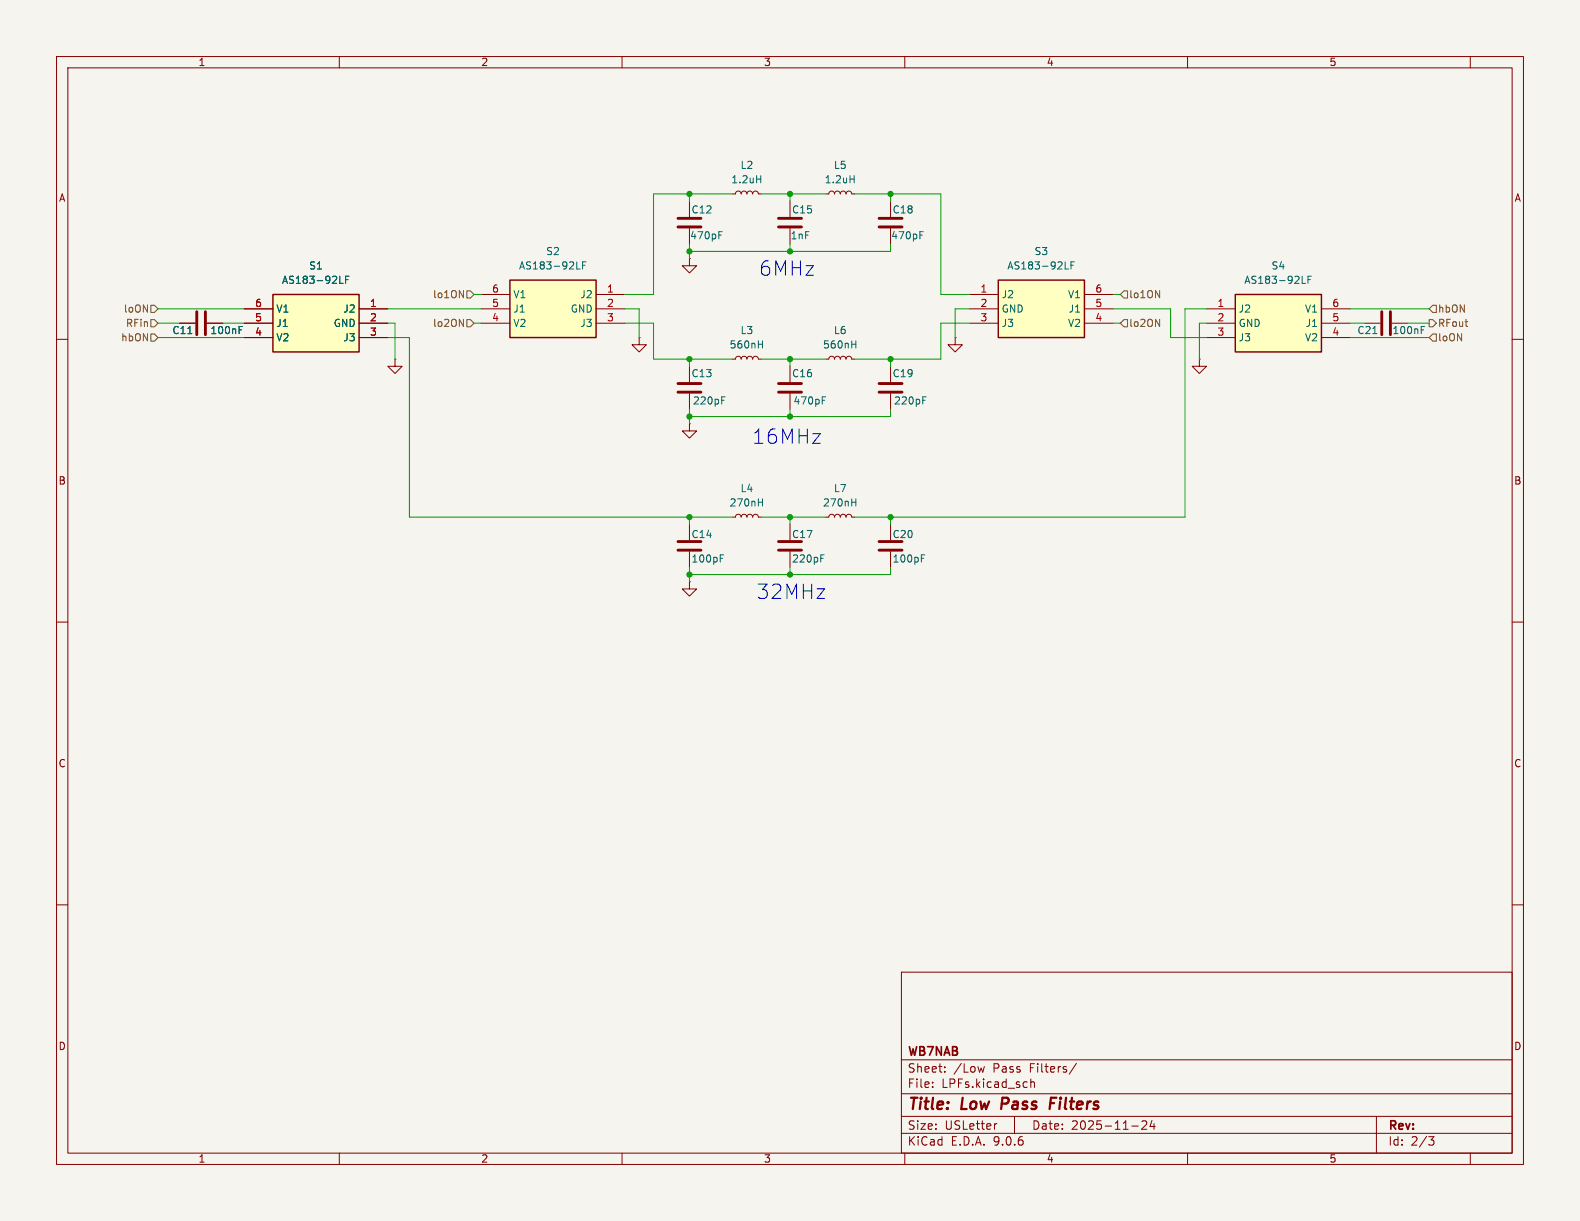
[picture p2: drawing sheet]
<svg xmlns="http://www.w3.org/2000/svg" width="279mm" height="216mm" viewBox="0 0 279 216" stroke-linecap="round" stroke-linejoin="round" font-family="sans-serif">
<path d="M0 0h279.4v215.9h-279.4z" fill="#f5f4ef" stroke="#f5f4ef" stroke-width=".18"/>
<g fill="none" stroke="#840000" stroke-width=".18">
<path d="M10 10h259.4v195.9h-259.4zM12 12h255.4v191.9h-255.4zM60 10v2M110 10v2M160 10v2M210 10v2M260 10v2M10 60h2M69.8 63.5v1.3h1.3l-1.3 1.2-1.2-1.2h1.2M69.8 63.5h.1M267.4 60h2M10 110h2"/>
<path d="M267.4 110h2M10 160h2M159.4 171.9h108v32h-108zM267.4 160h2M159.4 197.4h108M159.4 193.4h108M159.4 187.4h108M164.9 192.1v.2M164.9 191.4v.1M167.1 189.4v.2M167.1 188.7v.1M174.1 188.6l-.3 1-.3-.7"/>
<path d="M176.3 198.7l-.3 .1M179.4 197.4v3M182.3 190.8v1.5M182.3 191.4l.2-.1 .4 .1v.9M190.4 188l-1.3 1.9M200.1 199.1h1.2M201.9 198.3l.6-.1 .2 .1 .1 .3-.9 1.1h.9M203.7 198.1l-.3 1.1h.9M204.1 198.7v1M243.4 197.4v6.5M60 203.9v2M110 203.9v2"/>
<path d="M159.4 200.4h108M160 203.9v2M210 203.9v2M252.6 201h1l-.5 .6 .4 .1 .1 .5-.3 .3h-.4M260 203.9v2"/>
</g>
<path d="M177.3 194.1l-.3 2M185.7 195.1h.7M186.8 194.1h-.9l-.3 2" fill="none" stroke="#840000" stroke-width=".4"/>
<path d="M176.5 49.5h15.3v10.2h-15.3z" fill="#ffffc2"/>
<path d="M176.5 49.5h15.3v10.2h-15.3z" fill="none" stroke="#840000" stroke-width=".25"/>
<g fill="none" stroke="#840000" stroke-width=".18">
<path d="M139.7 35.6v2.8M139.7 40.4v2.8M171.4 52.1h5.1M171.4 54.6h5.1M171.4 57.2h5.1M191.8 52.1h5M191.8 54.6h5M191.8 57.2h5M121.9 74.9v1.3h1.3l-1.3 1.3-1.3-1.3h1.3M121.9 74.9h.1M121.9 64.8v2.8M121.9 69.6v2.8"/>
<path d="M129.5 63.5h.5l.2-.4 .4-.1 .3 .1 .2 .4 .1-.4 .4-.1 .3 .1 .2 .4 .1-.4 .4-.1 .3 .1 .2 .4 .1-.4 .4-.1 .4 .1 .1 .4h.5M212.1 63.5v1.3h-1.3l1.3 1.2 1.3-1.2h-1.3M212.1 63.5h.1M121.9 92.7v2.8M121.9 97.5v2.8M129.5 91.4h.5l.2-.3 .4-.2 .3 .2 .2 .3 .1-.3 .4-.2 .3 .2 .2 .3 .1-.3 .4-.2 .3 .2 .2 .3 .1-.3 .4-.2 .4 .2 .1 .3h.5M146 91.4h.6l.1-.3 .4-.2 .3 .2 .2 .3 .1-.3 .4-.2 .3 .2 .2 .3 .1-.3 .4-.2 .4 .2 .1 .3 .2-.3 .3-.2 .4 .2 .1 .3h.5"/>
</g>
<g fill="none" stroke="#006464" stroke-width=".18">
<path d="M188.4 47.6h.6M189.4 46.9h.4M190 46.3h-.6v1.3M127.6 70.8h.4M127.6 70.2h.6M134.1 60.9h.7M134.8 60.3v1.2M127.4 98.7h.4M127.4 98.1h.6M134.1 88.8h.7M134.8 88.2v1.3M150.6 88.8h.7"/>
<path d="M151.3 88.2v1.3"/>
</g>
<path d="M137.7 38.6h4M137.7 40.1h4M119.9 67.8h4.1M119.9 69.3h4.1M119.9 95.8h4.1M119.9 97.3h4.1" fill="none" stroke="#840000" stroke-width=".51"/>
<path d="M48.3 52.1h15.2v10.1h-15.2z" fill="#ffffc2"/>
<path d="M48.3 52.1h15.2v10.1h-15.2z" fill="none" stroke="#840000" stroke-width=".25"/>
<path d="M43.2 54.6h5.1M43.2 57.2h5.1M43.2 59.7h5.1M63.5 54.6h5.1M63.5 57.2h5.1M63.5 59.7h5.1" fill="none" stroke="#840000" stroke-width=".18"/>
<path d="M60.1 50.1h.6M61.1 49.4h.4M61.7 48.8h-.6v1.3" fill="none" stroke="#006464" stroke-width=".18"/>
<path d="M218.4 52.1h15.3v10.1h-15.3z" fill="#ffffc2"/>
<path d="M218.4 52.1h15.3v10.1h-15.3z" fill="none" stroke="#840000" stroke-width=".25"/>
<g fill="none" stroke="#840000" stroke-width=".18">
<path d="M129.5 34.3h.5l.2-.4 .4-.1 .3 .1 .2 .4 .1-.4 .4-.1 .3 .1 .2 .4 .1-.4 .4-.1 .3 .1 .2 .4 .1-.4 .4-.1 .4 .1 .1 .4h.5M146 34.3h.6l.1-.4 .4-.1 .3 .1 .2 .4 .1-.4 .4-.1 .3 .1 .2 .4 .1-.4 .4-.1 .4 .1 .1 .4 .2-.4 .3-.1 .4 .1 .1 .4h.5M157.5 35.6v2.8M31.7 57.2h2.8M36.6 57.2h2.8M157.5 40.4v2.8M213.4 54.6h5M213.4 57.2h5M213.4 59.7h5M233.7 54.6h5.1M233.7 57.2h5.1M233.7 59.7h5.1"/>
<path d="M146 63.5h.6l.1-.4 .4-.1 .3 .1 .2 .4 .1-.4 .4-.1 .3 .1 .2 .4 .1-.4 .4-.1 .4 .1 .1 .4 .2-.4 .3-.1 .4 .1 .1 .4h.5M157.5 64.8v2.8M157.5 69.6v2.8"/>
</g>
<g fill="none" stroke="#006464" stroke-width=".18">
<path d="M133.8 31.7h.7M134.5 31.1v1.2M150.3 31.7h.7M151 31.1v1.2M33.2 59h.7M42.3 58.3h.4M42.3 57.7h.6M162.7 41.6h.4M162.7 41h.6M230.3 50.1h.6M231.3 49.4h.4M231.9 48.8h-.6v1.3"/>
<path d="M150.6 60.9h.7M151.3 60.3v1.2M163.2 70.8h.4M163.2 70.2h.6"/>
</g>
<path d="M155.4 38.6h4.1M34.8 55.1v4.1M36.3 55.1v4.1M155.4 40.1h4.1M155.4 67.8h4.1M155.4 69.3h4.1" fill="none" stroke="#840000" stroke-width=".51"/>
<path d="M90.2 49.5h15.2v10.2h-15.2z" fill="#ffffc2"/>
<path d="M90.2 49.5h15.2v10.2h-15.2z" fill="none" stroke="#840000" stroke-width=".25"/>
<g fill="none" stroke="#840000" stroke-width=".18">
<path d="M121.9 35.6v2.8M31.7 57.2h2.8M36.6 57.2h2.8M43.2 54.6h5.1M43.2 57.2h5.1M43.2 59.7h5.1M63.5 54.6h5.1M63.5 57.2h5.1M63.5 59.7h5.1M85.1 52.1h5.1M85.1 54.6h5.1M85.1 57.2h5.1"/>
<path d="M105.4 52.1h5.1M105.4 54.6h5.1M105.4 57.2h5.1M113 59.7v1.3h1.3l-1.3 1.2-1.2-1.2h1.2M113 59.7h.1M121.9 45.7v1.3h1.3l-1.3 1.3-1.3-1.3h1.3M121.9 45.7h.1M121.9 40.4v2.8M168.9 59.7v1.3h-1.3l1.3 1.2 1.3-1.2h-1.3M168.9 59.7h.1M241.3 57.2h2.8M246.1 57.2h2.8"/>
<path d="M139.7 64.8v2.8M139.7 69.6v2.8M139.7 92.7v2.8M139.7 97.5v2.8M157.5 92.7v2.8M157.5 97.5v2.8M121.9 102.9v1.2h1.3l-1.3 1.3-1.3-1.3h1.3M121.9 102.9h.1"/>
</g>
<g fill="none" stroke="#006464" stroke-width=".18">
<path d="M33.2 59h.7M42.3 58.3h.4M42.3 57.7h.6M60.1 50.1h.6M61.1 49.4h.4M61.7 48.8h-.6v1.3M102 47.6h.6M103 46.9h.4M103.6 46.3h-.6v1.3M127.1 41.6h.4M127.1 41h.6M242.8 59h.7"/>
<path d="M251.3 58.3h.4M251.3 57.7h.6M145.4 70.8h.4M145.4 70.2h.6M145.1 98.7h.5M145.1 98.1h.6M162.9 98.7h.4M162.9 98.1h.6"/>
</g>
<path d="M119.9 38.6h4.1M119.9 40.1h4.1M244.3 55.1v4.1M245.9 55.1v4.1M137.7 67.8h4M137.7 69.3h4M137.7 95.8h4M137.7 97.3h4M155.4 95.8h4.1M155.4 97.3h4.1" fill="none" stroke="#840000" stroke-width=".51"/>
<path d="M26.7 54h.6l.6 .6-.6 .6h-.6zM26.7 56.5h.6l.6 .7-.6 .6h-.6zM26.7 59.1h.6l.6 .6-.6 .6h-.6zM82.5 51.4h.7l.6 .7-.6 .6h-.7zM82.5 56.5h.7l.6 .7-.6 .6h-.7zM198.1 52.1l.7-.7h.6v1.3h-.6zM198.1 57.2l.7-.7h.6v1.3h-.6zM252.7 56.5h.7l.6 .7-.6 .6h-.7zM253.4 54h.6v1.2h-.6l-.7-.6zM253.4 59.1h.6v1.2h-.6l-.7-.6z" fill="none" stroke="#725600" stroke-width=".18"/>
<g fill="none" stroke="#009600" stroke-width=".18">
<path d="M121.9 34.3v1.3M129.5 34.3h-13.9v17.8h-5.1M134.6 34.3h11.4M139.7 34.3v1.3M151.1 34.3h15.3v17.8h5M157.5 34.3v1.3M27.9 54.6h15.3M27.9 59.7h15.3M27.9 57.2h3.8M39.4 57.2h3.8M68.6 54.6h16.5M68.6 59.7h3.8v31.7h57.1"/>
<path d="M68.6 57.2h1.2v6.3M83.8 57.2h1.3M83.8 52.1h1.3M110.5 54.6h2.5v5.1M110.5 57.2h5.1v6.3h13.9M121.9 43.2v2.5M139.7 43.2v1.3M157.5 43.2v1.3h-35.6M171.4 54.6h-2.5v5.1M171.4 57.2h-5v6.3h-15.3M196.8 54.6h10.2v5.1h6.4M196.8 57.2h1.3"/>
<path d="M196.8 52.1h1.3M213.4 54.6h-3.9v36.8h-58.4M213.4 57.2h-1.3v6.3M238.8 54.6h13.9M238.8 59.7h13.9M238.8 57.2h2.5M248.9 57.2h3.8M121.9 63.5v1.3M121.9 72.4v2.5M134.6 63.5h11.4M139.7 63.5v1.3M139.7 72.4v1.3"/>
<path d="M157.5 63.5v1.3M157.5 72.4v1.3h-35.6M121.9 91.4v1.3M134.6 91.4h11.4M139.7 91.4v1.3M157.5 91.4v1.3M121.9 100.3v2.6M139.7 100.3v1.3M157.5 100.3v1.3h-35.6"/>
</g>
<g fill="#009600" stroke="#009600" stroke-width=".18">
<circle cx="139.7" cy="101.6" r=".46"/>
<circle cx="121.9" cy="101.6" r=".46"/>
<circle cx="121.9" cy="63.5" r=".46"/>
<circle cx="139.7" cy="91.4" r=".46"/>
<circle cx="139.7" cy="44.5" r=".46"/>
<circle cx="139.7" cy="73.7" r=".46"/>
<circle cx="139.7" cy="63.5" r=".46"/>
<circle cx="121.9" cy="34.3" r=".46"/>
<circle cx="139.7" cy="34.3" r=".46"/>
<circle cx="157.5" cy="63.5" r=".46"/>
<circle cx="157.5" cy="34.3" r=".46"/>
<circle cx="157.5" cy="91.4" r=".46"/>
<circle cx="121.9" cy="73.7" r=".46"/>
<circle cx="121.9" cy="91.4" r=".46"/>
<circle cx="121.9" cy="44.5" r=".46"/>
</g>
<g font-size="3.5" fill="#0000c2">
<text x="134.2" y="49">6MHz</text>
<text x="133" y="78.7">16MHz</text>
<text x="133.8" y="106.2">32MHz</text>
</g>
<g font-size="2.8" fill="#840000">
<text x="160.4" y="196.8">Title:</text>
<text x="170.1" y="196.8">Low</text>
<text x="177.9" y="196.8">Pass</text>
<text x="187.3" y="196.8">Filters</text>
</g>
<g font-size="2.1" fill="#840000">
<text x="160.4" y="189.9">Sheet:</text>
<text x="160.4" y="187.1">WB7NAB</text>
<text x="168.6" y="189.9">/Low</text>
<text x="175.6" y="189.9">Pass</text>
<text x="182.2" y="189.9">Filters/</text>
<text x="160.4" y="192.6">File:</text>
<text x="166.5" y="192.6">LPFs.kicad_sch</text>
<text x="160.4" y="202.8">KiCad</text>
<text x="160.4" y="200">Size:</text>
<text x="167.1" y="200">USLetter</text>
<text x="168.1" y="202.8">E.D.A.</text>
<text x="175.7" y="202.8">9.0.6</text>
<text x="182.4" y="200">Date:</text>
<text x="189.4" y="200">2025-11-24</text>
<text x="245.4" y="200.2">Rev:</text>
<text x="245.4" y="202.8">Id:</text>
<text x="249.5" y="202.8">2/3</text>
</g>
<g font-size="1.8" fill="#840000">
<text x="35" y="11.9">1</text>
<text x="85" y="11.9">2</text>
<text x="135" y="11.9">3</text>
<text x="185" y="11.9">4</text>
<text x="235" y="11.9">5</text>
<text x="10.3" y="35.9">A</text>
<text x="267.7" y="35.9">A</text>
<text x="10.3" y="85.9">B</text>
<text x="267.7" y="85.9">B</text>
<text x="10.3" y="135.9">C</text>
<text x="267.7" y="135.9">C</text>
<text x="10.3" y="185.9">D</text>
<text x="267.7" y="185.9">D</text>
<text x="35" y="205.8">1</text>
<text x="85" y="205.8">2</text>
<text x="135" y="205.8">3</text>
<text x="185" y="205.8">4</text>
<text x="235" y="205.8">5</text>
</g>
<g font-size="1.8" fill="#006464">
<text x="129.2" y="32.6">1.2uH</text>
<text x="130.9" y="30.1">L2</text>
<text x="145.7" y="32.6">1.2uH</text>
<text x="147.4" y="30.1">L5</text>
<text x="122.2" y="37.9">C12</text>
<text x="140" y="37.9">C15</text>
<text x="157.7" y="37.9">C18</text>
<text x="54.6" y="47.9">S1</text>
<text x="91.7" y="47.9">AS183-92LF</text>
<text x="96.5" y="45.3">S2</text>
<text x="121.9" y="42.5">470pF</text>
<text x="139.7" y="42.5">1nF</text>
<text x="157.5" y="42.5">470pF</text>
<text x="178" y="47.9">AS183-92LF</text>
<text x="182.8" y="45.3">S3</text>
<text x="224.7" y="47.9">S4</text>
<text x="49.8" y="50.4">AS183-92LF</text>
<text x="90.7" y="52.9">V1</text>
<text x="102.5" y="52.9">J2</text>
<text x="177" y="52.9">J2</text>
<text x="188.8" y="52.9">V1</text>
<text x="219.9" y="50.4">AS183-92LF</text>
<text x="30.4" y="59.3">C11</text>
<text x="37.1" y="59.3">100nF</text>
<text x="48.8" y="55.5">V1</text>
<text x="48.8" y="58">J1</text>
<text x="58.9" y="58">GND</text>
<text x="60.6" y="55.5">J2</text>
<text x="90.7" y="55.5">J1</text>
<text x="90.7" y="58">V2</text>
<text x="100.8" y="55.5">GND</text>
<text x="102.5" y="58">J3</text>
<text x="130.9" y="59.3">L3</text>
<text x="147.4" y="59.3">L6</text>
<text x="177" y="55.5">GND</text>
<text x="177" y="58">J3</text>
<text x="188.8" y="58">V2</text>
<text x="188.9" y="55.5">J1</text>
<text x="218.9" y="55.5">J2</text>
<text x="218.9" y="58">GND</text>
<text x="230.7" y="55.5">V1</text>
<text x="230.8" y="58">J1</text>
<text x="239.9" y="59.3">C21</text>
<text x="246.1" y="59.3">100nF</text>
<text x="48.8" y="60.6">V2</text>
<text x="60.6" y="60.6">J3</text>
<text x="128.9" y="61.8">560nH</text>
<text x="145.4" y="61.8">560nH</text>
<text x="218.9" y="60.6">J3</text>
<text x="230.7" y="60.6">V2</text>
<text x="122.2" y="66.9">C13</text>
<text x="122.4" y="71.7">220pF</text>
<text x="140" y="66.9">C16</text>
<text x="140.2" y="71.7">470pF</text>
<text x="157.7" y="66.9">C19</text>
<text x="158" y="71.7">220pF</text>
<text x="128.9" y="89.8">270nH</text>
<text x="130.9" y="87.2">L4</text>
<text x="145.4" y="89.8">270nH</text>
<text x="147.4" y="87.2">L7</text>
<text x="122.2" y="95.4">C14</text>
<text x="140" y="95.4">C17</text>
<text x="157.7" y="95.4">C20</text>
<text x="122.2" y="99.7">100pF</text>
<text x="140" y="99.7">220pF</text>
<text x="157.7" y="99.7">100pF</text>
</g>
<g font-size="1.8" fill="#725600">
<text x="76.5" y="52.9">lo1ON</text>
<text x="199.6" y="52.9">lo1ON</text>
<text x="21.8" y="55.5">loON</text>
<text x="22.2" y="58">RFin</text>
<text x="76.5" y="58">lo2ON</text>
<text x="199.6" y="58">lo2ON</text>
<text x="254.2" y="55.5">hbON</text>
<text x="254.2" y="58">RFout</text>
<text x="21.3" y="60.6">hbON</text>
<text x="254.2" y="60.6">loON</text>
</g>
<g font-size="1.8" fill="#a90000">
<text x="86.9" y="51.8">6</text>
<text x="107.2" y="51.8">1</text>
<text x="173.3" y="51.8">1</text>
<text x="193.6" y="51.8">6</text>
<text x="45" y="54.4">6</text>
<text x="45" y="56.9">5</text>
<text x="45" y="59.4">4</text>
<text x="65.3" y="54.4">1</text>
<text x="65.3" y="56.9">2</text>
<text x="65.3" y="59.4">3</text>
<text x="86.9" y="54.4">5</text>
<text x="86.9" y="56.9">4</text>
<text x="107.2" y="54.4">2</text>
<text x="107.2" y="56.9">3</text>
<text x="173.3" y="54.4">2</text>
<text x="173.3" y="56.9">3</text>
<text x="193.6" y="54.4">5</text>
<text x="193.6" y="56.9">4</text>
<text x="215.2" y="54.4">1</text>
<text x="215.2" y="56.9">2</text>
<text x="215.2" y="59.4">3</text>
<text x="235.5" y="54.4">6</text>
<text x="235.5" y="56.9">5</text>
<text x="235.5" y="59.4">4</text>
</g>
</svg>
